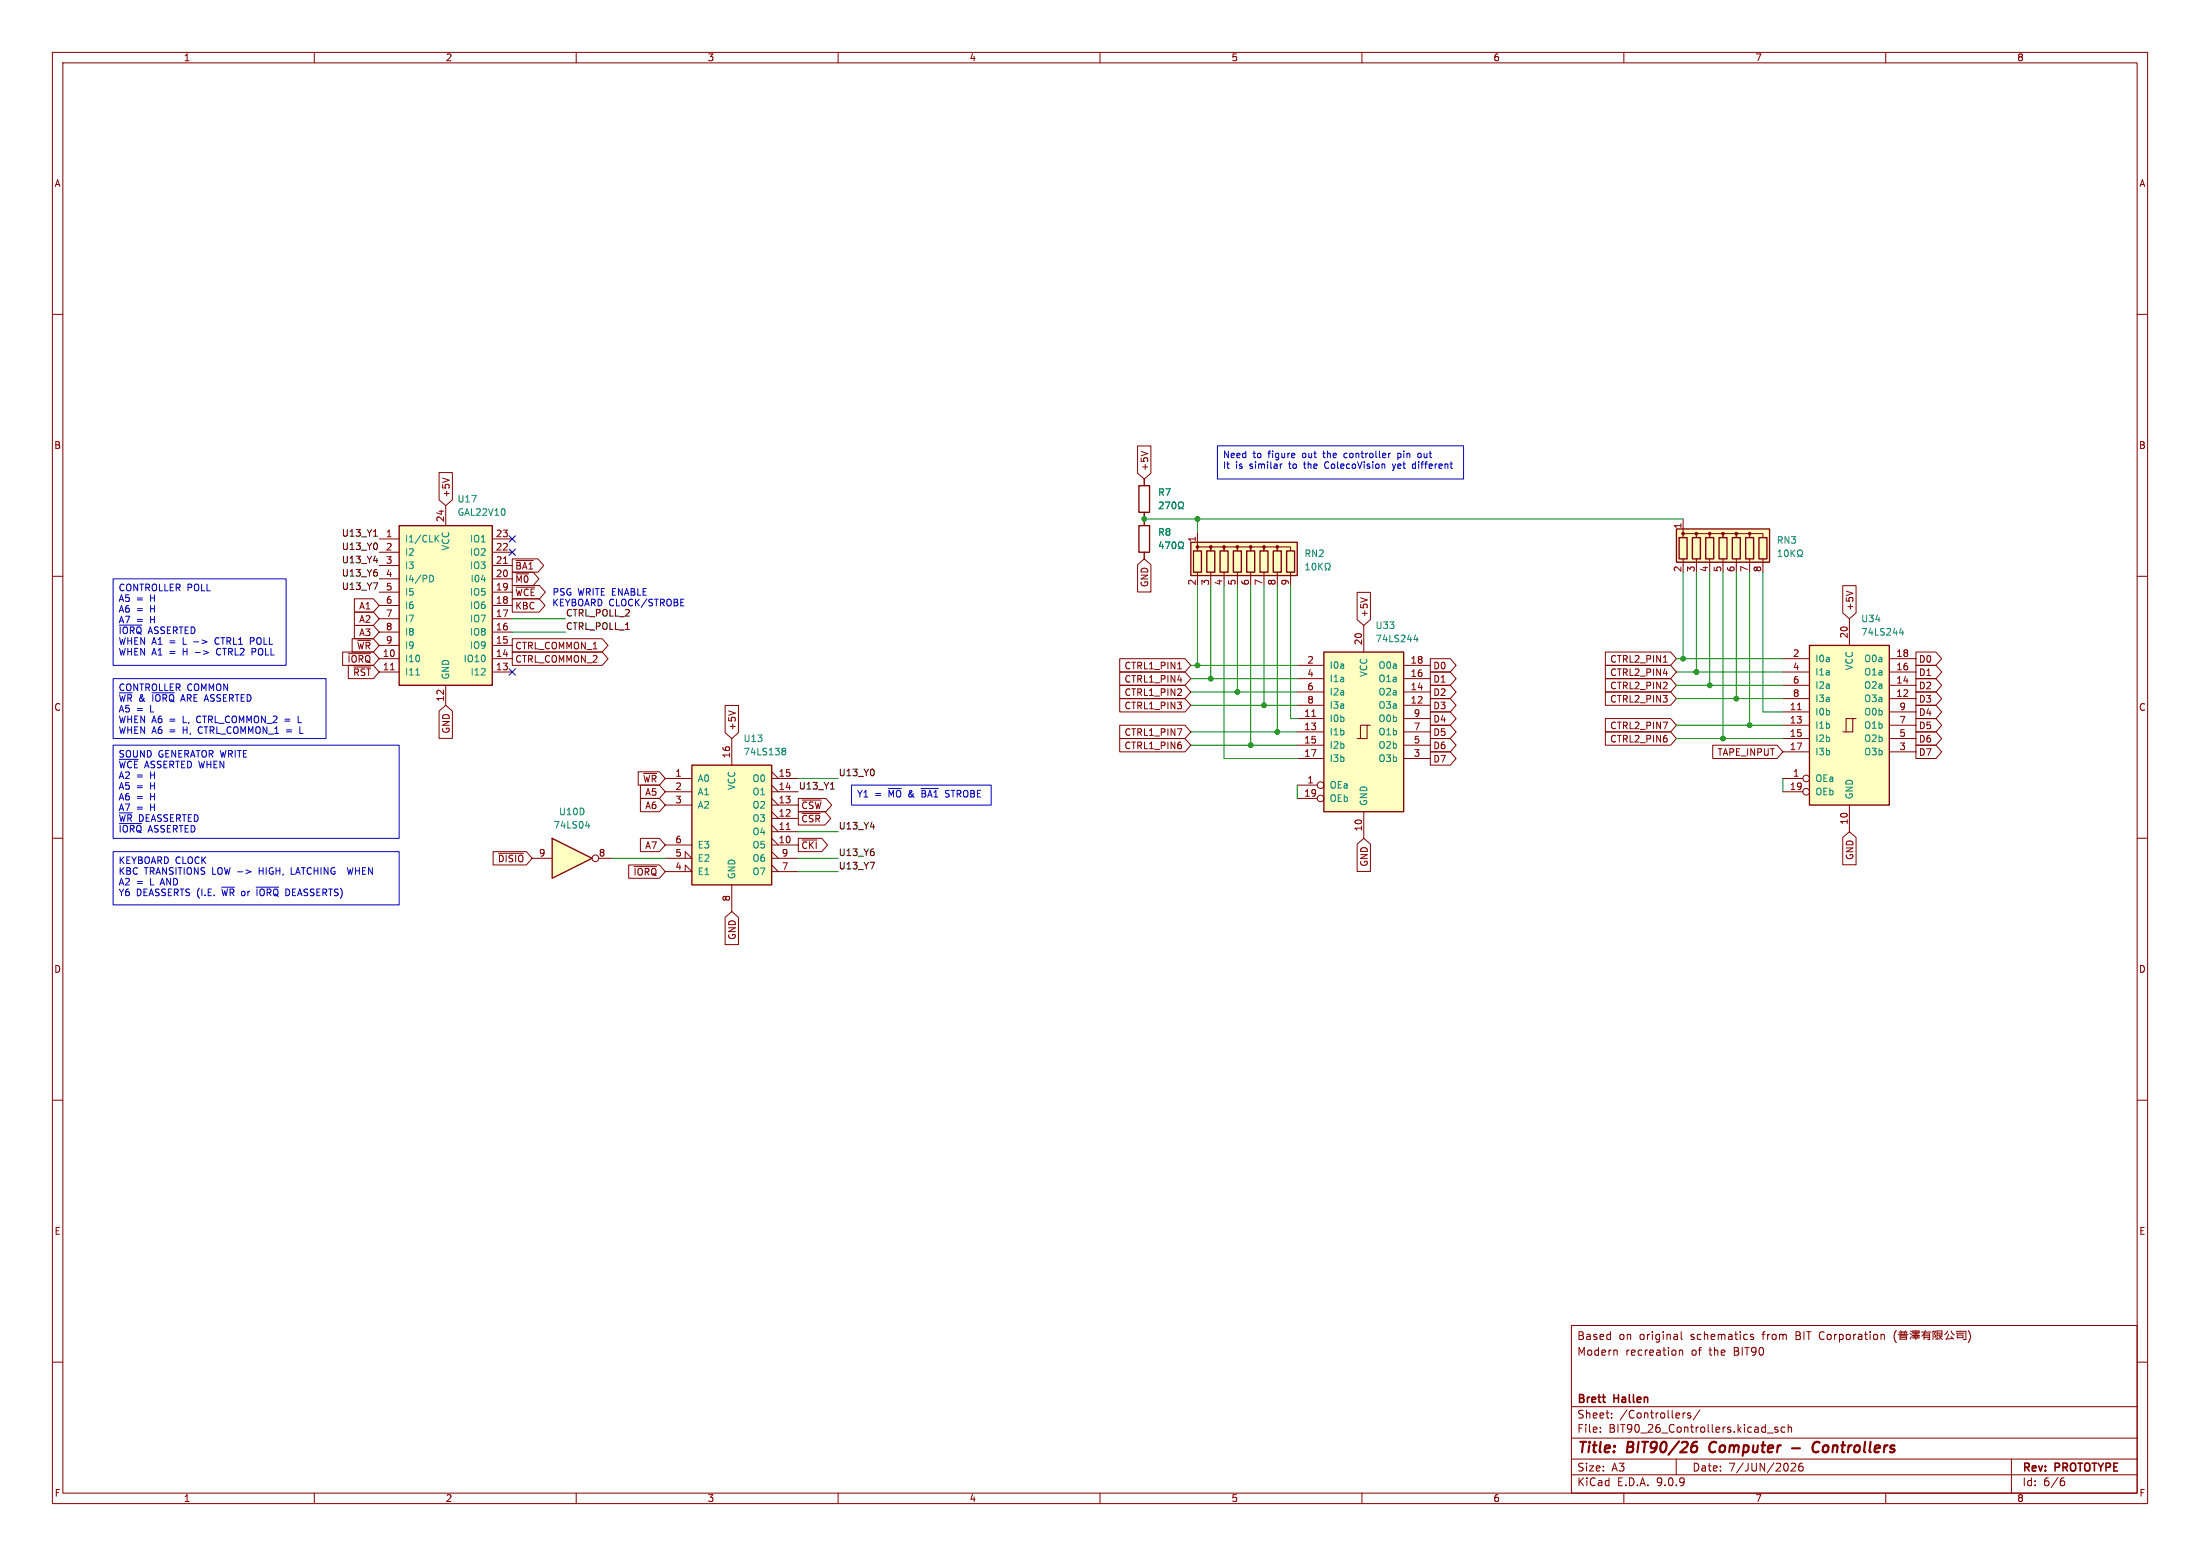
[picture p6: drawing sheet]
<svg xmlns="http://www.w3.org/2000/svg" width="420mm" height="297mm" viewBox="0 0 420 297" stroke-linecap="round" stroke-linejoin="round" font-family="sans-serif">
<g fill="none" stroke="#840000" stroke-width=".19">
<path d="M10 10h400v277h-400zM12 12h396v273h-396zM60 10v2M110 10v2M160 10v2M210 10v2M260 10v2M310 10v2M360 10v2M10 60h2M408 60h2M10 110h2"/>
<path d="M408 110h2M10 160h2M408 160h2M10 210h2M408 210h2M300 253h108v32h-108zM308.7 257.8v.9M320.6 257.7v1M320.6 257.8l.2-.1 .4 .1v.9M320.9 254.2v1.3l.3 .2M334.7 254.8l-.3-.1-.2 .2v.2l.5 .2v.3h-.5M359.3 254.7h.2l.2 .2v.8"/>
<path d="M362 254a1.72 1.72 0 0 0 0 2.3M362.4 254.8h1.8M362.5 254.3h1.6M362.7 254.4l.1 .2M362.7 255.6h1.2M362.7 255.3h1.2M362.7 255.7v-.7h1.2v.7M362.9 254v.3M363.1 254.3v.5M363.5 254.3v.5M363.8 254l-.1 .2M363.9 254.3v.3"/>
<path d="M364.6 254.5l.3 .2M364.7 254l.3 .2M364.9 255.1l-.2 .5M365 254.9h1.4M365.1 255.2h1.3M365.2 255.4h1.2M365.2 254h1.2v.4h-1.2zM365.2 254.6h1.1M365.4 255v.2M365.6 254v.4M365.7 254.5v.3M365.7 255.2v.5"/>
<path d="M365.9 254v.4M366.1 254.9l-.1 .2M366.8 254.3h1.9M367.3 254.6h1.1v1.1h-.4M367.3 255h1.1M367.3 255.3h1.1M367.3 254.6v1.1M367.3 254.6l-.4 .4M367.6 254l-.3 .6M369 254v1.7M369 254.1h.6l-.3 .4M369.3 254.6l.2 .6h-.3"/>
<path d="M369.8 254.8h.9v-.8h-.9v1.6M369.8 254.5h.9M370.2 254.9l.6 .8M370.4 255.5l-.9 .1M370.7 255l-.3 .2M371.8 254l-.6 .8M372 254.7l-.4 .9M372.4 255.1l.5 .5M372.5 254l.1 .3 .5 .5M372.8 255.5l-1.4 .1M373.4 254.1h1.9v1.6h-.5M373.4 254.5h1.5"/>
<path d="M373.7 255.3h1M373.7 255.4v-.6h1v.6M375.7 254a1.72 1.72 0 0 1 0 2.3M10 260h2M300 278.5h108M300 274.5h108M300 268.5h108M305.5 273.2v.2M305.5 272.5v.1M307.7 270.5v.2M307.7 269.8v.1M320 278.5v3"/>
<path d="M321.3 269.7v1M321.7 269.7l-.3 .1-.1 .2M322.7 269.8l-.3-.1-.2 .2v.2l.5 .2v.3h-.5M324.5 269.1l-1.3 1.9M337.4 273.5h1.1M339.4 272.5l-.4-.1-.2 .2 .1 .2 .5 .2v.3h-.6M340.7 272.5l-.4-.1-.3 .3 .2 .6h.5M341.4 272.5l.2-.1 .3 .1 .1 .9M341.4 271.9v1.5M341.9 279.4l.6-.1 .2 .1 .1 .3-.9 1.1h.9M344.1 279.3a.59 .59 0 0 0-.7 .6v.6l.1 .2 .4 .1 .3-.2v-.5l-.1-.2h-.4l-.3 .2M384 278.5v6.5"/>
<path d="M408 260h2M60 285v2M110 285v2M160 285v2M210 285v2M260 285v2M300 281.5h108M310 285v2M360 285v2M393.6 282.7h.4l.2 .2-.1 .5-.5 .2M394 282.1l-.4 .1"/>
</g>
<path d="M323.1 276.1h.8l.1 .2v.5a.66 .66 0 0 1-.9 .4M324 275.2a.81 .81 0 0 0-1 .5M326.6 275.5a1.27 1.27 0 0 0 0 1.6M342.1 276.4h1.5M347.4 275.4a.88 .88 0 0 0-1 0 .88 .88 0 0 0-.4 .9 .69 .69 0 0 0 .3 .8 .69 .69 0 0 0 .9-.1" fill="none" stroke="#840000" stroke-width=".4"/>
<path d="M76.2 100.3h17.8v30.5h-17.8z" fill="#ffffc2"/>
<path d="M76.2 100.3h17.8v30.5h-17.8z" fill="none" stroke="#840000" stroke-width=".25"/>
<g fill="none" stroke="#840000" stroke-width=".19">
<path d="M85.1 96.5v3.8M72.4 102.9h3.8M72.4 105.4h3.8M72.4 108h3.8M72.4 110.5h3.8M72.4 113h3.8M72.4 115.6h3.8M72.4 118.1h3.8M94 102.9h3.8M94 105.4h3.8M94 108h3.8M94 110.5h3.8"/>
<path d="M94 113h3.8M94 115.6h3.8M94 118.1h3.8M96.1 107.5h.8M72.4 120.7h3.8M72.4 123.2h3.8M72.4 125.7h3.8M72.4 128.3h3.8M74.5 127.9h.8M85.1 130.8v3.8M94 120.7h3.8M94 123.2h3.8"/>
<path d="M94 125.7h3.8M94 128.3h3.8"/>
</g>
<path d="M82 109.8a.64 .64 0 0 1 .8 .6 .64 .64 0 0 1-.8 .7M83.2 102.7l.6 .7M83.8 102.2l-.7 .7M79.4 128.8h.7" fill="none" stroke="#008484" stroke-width=".19"/>
<path d="M132.1 146.1h15.2v22.8h-15.2z" fill="#ffffc2"/>
<path d="M132.1 146.1h15.2v22.8h-15.2z" fill="none" stroke="#840000" stroke-width=".25"/>
<g fill="none" stroke="#840000" stroke-width=".19">
<path d="M127 148.6h5.1M127 151.1h5.1M127 153.7h5.1M139.7 141v5.1M147.3 148.6h5.1M147.3 151.1h5.1M147.3 153.7h5.1M147.3 147.3l1.3 1.3M147.3 149.9l1.3 1.2M147.3 152.4l1.3 1.3M147.3 156.2h5.1M147.3 154.9l1.3 1.3"/>
<path d="M147.3 158.8h5.1M147.3 157.5l1.3 1.3M150.1 158.3h.7M127 163.8h5.1l-1.3-1.2v1.2M127 166.4h5.1l-1.3-1.3v1.3M127 161.3h5.1M139.7 168.9v5.1M147.3 161.3h5.1M147.3 163.8h5.1M147.3 166.4h5.1M147.3 160l1.3 1.3M147.3 162.6l1.3 1.2"/>
<path d="M147.3 165.1l1.3 1.3"/>
</g>
<path d="M149.4 143.3l.1 .1M149.4 142.9l.4-.1 .1 .1 .1 .2-.2 .3M149.5 143.4h.3M149.5 143.4h-.1M149.8 143.4l.2 .2-.1 .4-.1 .1-.4-.1" fill="none" stroke="#008484" stroke-width=".19"/>
<path d="M345.4 123.2h15.3v30.5h-15.3z" fill="#ffffc2"/>
<g fill="none" stroke="#840000" stroke-width=".19">
<path d="M353.1 118.1v5.1M340.4 125.7h5M340.4 128.3h5M340.4 130.8h5M340.4 133.4h5M340.4 135.9h5M340.4 138.4h5M343.1 135.5h.8M353.7 137.2h-1.3v2.5M354.3 137.2h-.6v2.5h-1.9M360.7 125.7h5.1M360.7 128.3h5.1"/>
<path d="M360.7 130.8h5.1M360.7 133.4h5.1M360.7 135.9h5.1M360.7 138.4h5.1M340.4 141h5M340.4 143.5h5M340.4 148.6h3.8M340.4 151.1h3.8M353.1 153.7v5.1M360.7 141h5.1M360.7 143.5h5.1"/>
<circle cx="344.8" cy="148.6" r=".63"/>
<circle cx="344.8" cy="151.1" r=".63"/>
</g>
<path d="M345.4 123.2h15.3v30.5h-15.3z" fill="none" stroke="#840000" stroke-width=".25"/>
<path d="M362.9 119.9l-.3 .9h.8M363.2 120.4v.8" fill="none" stroke="#008484" stroke-width=".19"/>
<path d="M227.3 103.5h20.3v6.4h-20.3z" fill="#ffffc2"/>
<path d="M217.4 92.7h2.1v5.1h-2.1zM217.4 100.3h2.1v5.1h-2.1zM227.3 103.5h20.3v6.4h-20.3zM227.8 105.2h1.6v4h-1.6zM230.4 105.2h1.5v4h-1.5zM232.9 105.2h1.5v4h-1.5zM235.5 105.2h1.5v4h-1.5zM238 105.2h1.5v4h-1.5zM240.5 105.2h1.6v4h-1.6zM243.1 105.2h1.5v4h-1.5zM245.6 105.2h1.5v4h-1.5z" fill="none" stroke="#840000" stroke-width=".25"/>
<g fill="#840000" stroke="#840000" stroke-width=".19">
<circle cx="228.6" cy="104.4" r=".25"/>
<circle cx="231.1" cy="104.4" r=".25"/>
<circle cx="233.7" cy="104.4" r=".25"/>
<circle cx="236.2" cy="104.4" r=".25"/>
<circle cx="238.8" cy="104.4" r=".25"/>
<circle cx="241.3" cy="104.4" r=".25"/>
<circle cx="243.8" cy="104.4" r=".25"/>
</g>
<g fill="none" stroke="#840000" stroke-width=".19">
<path d="M218.4 91.4v1.3M218.4 97.8v2.5M218.4 105.4v1.3M228.6 105.2v-.8h2.5v.8v-.8h2.6v.8v-.8h2.5v.8v-.8h2.6v.8v-.8h2.5v.8v-.8h2.5v.8v-.8h2.6v.8M228.6 101.6v2.5M228.6 109.2v1.3M231.1 109.2v1.3M233.7 109.2v1.3M236.2 109.2v1.3M238.8 109.2v1.3M241.3 109.2v1.3M243.8 109.2v1.3"/>
<path d="M246.4 109.2v1.3"/>
</g>
<g fill="none" stroke="#008484" stroke-width=".19">
<path d="M221.3 96l.5-.2 .3 .4-.8 .9h.8M222.5 95.8h.8l-.5 1.3M223.9 96l.2-.2a.68 .68 0 0 1 .4 .7 .68 .68 0 0 1-.4 .6l-.3-.5zM225 97.1h.3v-.2a.54 .54 0 0 1-.3-.8 .54 .54 0 0 1 .7-.2l.2 .6-.3 .4v.2h.3M221.6 103.4l-.3 .9h.8M221.9 103.9v.8M222.5 103.4h.8l-.5 1.3M223.9 103.6l.2-.2a.68 .68 0 0 1 .4 .7 .68 .68 0 0 1-.4 .6l-.3-.5zM225 104.7h.3v-.2a.54 .54 0 0 1-.3-.8 .54 .54 0 0 1 .7-.2l.2 .6-.3 .4v.2h.3M249.3 108.8h.7M249.3 107.9l.3-.4v1.3M250.6 107.6l.2-.1a.68 .68 0 0 1 .4 .6 .68 .68 0 0 1-.4 .7l-.3-.5z"/>
<path d="M251.8 107.5v1.3M251.9 108.1l.6 .7M252.5 107.5l-.7 .7M253 108.8h.3v-.3a.54 .54 0 0 1-.3-.7 .54 .54 0 0 1 .7-.2l.2 .6-.3 .3v.3h.3"/>
</g>
<path d="M252.7 124.5h15.3v30.4h-15.3z" fill="#ffffc2"/>
<g fill="none" stroke="#840000" stroke-width=".19">
<path d="M260.3 119.4v5.1M247.6 127h5.1M247.6 129.5h5.1M247.6 132.1h5.1M247.6 134.6h5.1M247.6 137.2h5.1M247.6 139.7h5.1M250.4 136.7h.8M261 138.4h-1.3v2.6M261.6 138.4h-.6v2.6h-1.9M268 127h5M268 129.5h5"/>
<path d="M268 132.1h5M268 134.6h5M268 137.2h5M268 139.7h5M247.6 142.2h5.1M247.6 144.8h5.1M247.6 149.9h3.9M247.6 152.4h3.9M260.3 154.9v5.1M268 142.2h5M268 144.8h5"/>
<circle cx="252.1" cy="149.9" r=".63"/>
<circle cx="252.1" cy="152.4" r=".63"/>
</g>
<path d="M252.7 124.5h15.3v30.4h-15.3z" fill="none" stroke="#840000" stroke-width=".25"/>
<path d="M270.2 121.2l-.3 .9h.8M270.5 121.7v.8" fill="none" stroke="#008484" stroke-width=".19"/>
<path d="M320 101h17.8v6.3h-17.8z" fill="#ffffc2"/>
<path d="M320 101h17.8v6.3h-17.8zM320.5 102.6h1.6v4.1h-1.6zM323.1 102.6h1.5v4.1h-1.5zM325.6 102.6h1.6v4.1h-1.6zM328.2 102.6h1.5v4.1h-1.5zM330.7 102.6h1.5v4.1h-1.5zM333.2 102.6h1.6v4.1h-1.6zM335.8 102.6h1.5v4.1h-1.5z" fill="none" stroke="#840000" stroke-width=".25"/>
<g fill="#840000" stroke="#840000" stroke-width=".19">
<circle cx="321.3" cy="101.9" r=".25"/>
<circle cx="323.8" cy="101.9" r=".25"/>
<circle cx="326.4" cy="101.9" r=".25"/>
<circle cx="328.9" cy="101.9" r=".25"/>
<circle cx="331.5" cy="101.9" r=".25"/>
<circle cx="334" cy="101.9" r=".25"/>
</g>
<path d="M321.3 99.1v2.5M321.3 102.6v-.7h2.5v.7v-.7h2.6v.7v-.7h2.5v.7v-.7h2.6v.7v-.7h2.5v.7v-.7h2.5v.7M321.3 106.7v1.3M323.8 106.7v1.3M326.4 106.7v1.3M328.9 106.7v1.3M331.5 106.7v1.3M334 106.7v1.3M336.5 106.7v1.3" fill="none" stroke="#840000" stroke-width=".19"/>
<path d="M339.4 106.2h.8M339.4 105.3l.4-.3v1.2M340.8 105h.2a.68 .68 0 0 1 .4 .6 .68 .68 0 0 1-.4 .6 .84 .84 0 0 1-.2-1.2zM341.9 105v1.2M342.1 105.5l.5 .7M342.6 105l-.7 .7M343.1 106.2h.3v-.2a.54 .54 0 0 1-.2-.7 .54 .54 0 0 1 .7-.3l.2 .6-.3 .4v.2h.3" fill="none" stroke="#008484" stroke-width=".19"/>
<path d="M105.4 160l7.6 3.8-7.6 3.8z" fill="#ffffc2"/>
<path d="M105.4 160l7.6 3.8-7.6 3.8z" fill="none" stroke="#840000" stroke-width=".25"/>
<g fill="none" stroke="#840000" stroke-width=".19">
<path d="M83.8 90.2h2.6v5.2l-1.3 1.1-1.3-1.1zM84.5 91.2l1.3 .5M217.2 85.1h2.5v5.2l-1.3 1.1-1.2-1.1zM217.8 86.2l1.3 .4M218.4 91.4v1.3M218.4 97.8v2.5M67.6 119.4h3.7l1.1 1.3-1.1 1.2h-3.7zM67.6 116.8h3.7l1.1 1.3-1.1 1.3h-3.7zM67.6 114.3h3.7l1.1 1.3-1.1 1.2h-3.7zM97.8 106.7h4.9l1.1 1.3-1.1 1.2h-4.9zM97.8 114.3h5.1l1.1 1.3-1.1 1.2h-5.1zM97.8 109.2h4l1.1 1.3-1.1 1.3h-4z"/>
<path d="M97.8 111.8h5.2l1.1 1.2-1.1 1.3h-5.2zM98.5 107h3.3M98.5 112.1h3.6M217.2 107.8l1.2-1.1 1.3 1.1v5.2h-2.5zM218.4 105.4v1.3M259.1 113.1h2.5v5.2l-1.3 1.1-1.2-1.1zM259.8 114.1l1.2 .4M351.8 111.8h2.5v5.2l-1.2 1.1-1.3-1.1zM352.5 112.8l1.2 .5M65.4 124.5h5.9l1.1 1.2-1.1 1.3h-5.9zM66.5 124.8h4.2M66.5 127h4.8l1.1 1.3-1.1 1.2h-4.8z"/>
<path d="M67.2 121.9h4.1l1.1 1.3-1.1 1.3h-4.1zM67.5 127.3h3.2M83.8 135.7l1.3-1.1 1.3 1.1v5.2h-2.6zM97.8 121.9h17.2l1.1 1.3-1.1 1.3h-17.2zM97.8 124.5h17.2l1.1 1.2-1.1 1.3h-17.2zM138.4 134.7h2.6v5.2l-1.3 1.1-1.3-1.1zM139.1 135.7l1.3 .4M213.8 128.3h12.4l1.1 1.2-1.1 1.3h-12.4zM213.8 133.3h12.4l1.1 1.3-1.1 1.3h-12.4zM213.8 138.4h12.4l1.1 1.3-1.1 1.3h-12.4zM213.8 130.8h12.4l1.1 1.3-1.1 1.3h-12.4zM213.8 125.7h12.4l1.1 1.3-1.1 1.3h-12.4z"/>
<path d="M224.8 127.7h.8M273 138.4h3.9l1.1 1.3-1.1 1.3h-3.9zM273 125.7h3.9l1.1 1.3-1.1 1.3h-3.9zM273 130.8h3.9l1.1 1.3-1.1 1.3h-3.9zM273 133.3h3.9l1.1 1.3-1.1 1.3h-3.9zM273 135.9h3.9l1.1 1.3-1.1 1.2h-3.9zM273 128.3h3.9l1.1 1.2-1.1 1.3h-3.9zM306.5 137.2h12.4l1.1 1.2-1.1 1.3h-12.4zM306.5 124.5h12.4l1.1 1.2-1.1 1.3h-12.4zM306.5 129.5h12.4l1.1 1.3-1.1 1.3h-12.4zM306.5 127h12.4l1.1 1.3-1.1 1.2h-12.4zM306.5 139.7h12.4l1.1 1.3-1.1 1.2h-12.4z"/>
<path d="M306.5 132.1h12.4l1.1 1.3-1.1 1.2h-12.4zM317.5 126.4h.8M365.8 124.5h3.8l1.1 1.2-1.1 1.3h-3.8zM365.8 129.5h3.8l1.1 1.3-1.1 1.3h-3.8zM365.8 127h3.8l1.1 1.3-1.1 1.2h-3.8zM365.8 132.1h3.8l1.1 1.3-1.1 1.2h-3.8zM365.8 139.7h3.8l1.1 1.3-1.1 1.2h-3.8zM365.8 134.6h3.8l1.1 1.3-1.1 1.3h-3.8zM365.8 137.2h3.8l1.1 1.2-1.1 1.3h-3.8zM121.8 147.3h4.1l1.1 1.3-1.1 1.3h-4.1zM122.3 149.9h3.6l1.1 1.2-1.1 1.3h-3.6zM122.3 152.4h3.6l1.1 1.3-1.1 1.2h-3.6z"/>
<path d="M122.9 147.6h2.4M152.4 152.4h5.3l1.1 1.3-1.1 1.2h-5.3zM152.4 154.9h5.1l1.1 1.3-1.1 1.3h-5.1zM153.1 152.7h3.7M153.1 155.3h3.5M213.8 141h12.4l1.1 1.2-1.1 1.3h-12.4zM273 143.5h3.9l1.1 1.3-1.1 1.3h-3.9zM273 141h3.9l1.1 1.2-1.1 1.3h-3.9zM327 142.2h12.2l1.2 1.3-1.2 1.3h-12.2zM351.8 159.9l1.3-1.1 1.2 1.1v5.2h-2.5zM365.8 142.2h3.8l1.1 1.3-1.1 1.3h-3.8zM94.1 162.6h6.4l1.1 1.2-1.1 1.3h-6.4z"/>
<path d="M95.2 162.9h4.7M101.6 163.8h3.8M114.3 163.8h2.5M120 165.1h5.9l1.1 1.3-1.1 1.2h-5.9zM121.1 165.4h4.2M122.3 160h3.6l1.1 1.3-1.1 1.3h-3.6zM138.4 175.1l1.3-1.1 1.3 1.1v5.2h-2.6zM152.4 160h4.5l1.1 1.3-1.1 1.3h-4.5zM153.1 160.3h2.9M259.1 161.1l1.2-1.1 1.3 1.1v5.2h-2.5z"/>
<circle cx="113.7" cy="163.8" r=".63"/>
</g>
<path d="M221.3 96l.5-.2 .3 .4-.8 .9h.8M222.5 95.8h.8l-.5 1.3M223.9 96l.2-.2a.68 .68 0 0 1 .4 .7 .68 .68 0 0 1-.4 .6l-.3-.5zM225 97.1h.3v-.2a.54 .54 0 0 1-.3-.8 .54 .54 0 0 1 .7-.2l.2 .6-.3 .4v.2h.3M221.6 103.4l-.3 .9h.8M221.9 103.9v.8M222.5 103.4h.8l-.5 1.3M223.9 103.6l.2-.2a.68 .68 0 0 1 .4 .7 .68 .68 0 0 1-.4 .6l-.3-.5zM225 104.7h.3v-.2a.54 .54 0 0 1-.3-.8 .54 .54 0 0 1 .7-.2l.2 .6-.3 .4v.2h.3M111.8 157.6h.8M112.4 157.2v.9" fill="none" stroke="#008484" stroke-width=".19"/>
<path d="M71.3 102.4h.7M158.5 150.6h.8" fill="none" stroke="#000" stroke-width=".19"/>
<g fill="none" stroke="#008400" stroke-width=".19">
<path d="M218.4 99.1h102.9M228.6 99.1v2.5M97.8 118.1h10.1M228.6 111.8v15.2M231.1 111.8v17.7M233.7 111.8v33h13.9M236.2 111.8v20.3M238.8 111.8v30.4M241.3 111.8v22.8M243.8 111.8v27.9M246.4 111.8v25.4h1.2M321.3 109.2v16.5"/>
<path d="M323.8 109.2v19.1M326.4 109.2v21.6M328.9 109.2v31.8M331.5 109.2v24.2M334 109.2v29.2M336.5 109.2v26.7h3.9M97.8 120.7h10.1M227.3 134.6h20.3M227.3 139.7h20.3M227.3 129.5h20.3M227.3 127h20.3M227.3 132.1h20.3"/>
<path d="M320 128.3h20.4M320 125.7h20.4M320 133.4h20.4M320 130.8h20.4M320 138.4h20.4M152.4 158.8h7.6M152.4 148.6h7.6M227.3 142.2h20.3M247.6 149.9v2.5M320 141h20.4M340.4 148.6v2.5M116.8 163.8h10.2"/>
<path d="M152.4 163.8h7.6M152.4 166.4h7.6"/>
</g>
<path d="M97.2 102.3l1.2 1.2M97.2 104.8l1.2 1.2M98.4 102.3l-1.2 1.2M98.4 104.8l-1.2 1.2M97.2 127.7l1.2 1.2M98.4 127.7l-1.2 1.2" fill="none" stroke="#000084" stroke-width=".19"/>
<g fill="none" stroke="#0000c2" stroke-width=".19">
<path d="M232.4 85.1h47v6.3h-47zM244.4 88.6v.8M244.5 88.7l-.1 .1M253 88.3l-.1 .6 .2 .4M256.8 86.5l-.2 .3v.3l.2 .3M265.5 86.5l-.4 .3M265.8 88.6l.3 .8M266.1 89.4l-.3 .4M266.4 88.6l-.3 .8M266.8 86.5v1.3M266.8 87.3l.4 .1M267.2 86.5l-.4 .1"/>
<path d="M269.7 89.3l.2 .1 .3-.1M271.2 86.6l-.3-.1-.2 .3v.4l.2 .2 .3-.1M21.6 110.5h33v16.5h-33zM22.8 119.3h4.3M130 115.6h.6M130 114.4h.6M21.6 129.5h40.6v11.5h-40.6zM29 132.2h4.3M41.3 121.8l-.3 .5 .3 .6M41.5 123.9l-.2 .6 .3 .5M47.8 122.4h.5M48.1 123.8h.5"/>
<path d="M48.1 124.4h.5M48.3 121.7h-.5v1.3M56.9 136.7v1.2h.6M57.2 138.7v1.3h.6M21.6 142.2h54.6v17.8h-54.6zM22.8 144.9h3.6M22.8 157.2h4.3M162.6 149.9h26.6v3.8h-26.6zM169.5 150.5h2.6M175.8 150.5h3.3M21.6 162.6h54.6v10.1h-54.6zM42.3 169.3h2.5"/>
<path d="M47 166l.9 .4-.9 .4M48.9 169.3h4.3M49.1 169.7v1.3M55.6 165.6v1.3h.6M66.3 165.6l.3 1.3 .3-.9 .2 .9"/>
</g>
<g fill="#008400" stroke="#008400" stroke-width=".19">
<circle cx="228.6" cy="99.1" r=".46"/>
<circle cx="218.4" cy="99.1" r=".46"/>
<circle cx="238.8" cy="142.2" r=".46"/>
<circle cx="236.2" cy="132.1" r=".46"/>
<circle cx="231.1" cy="129.5" r=".46"/>
<circle cx="243.8" cy="139.7" r=".46"/>
<circle cx="241.3" cy="134.6" r=".46"/>
<circle cx="228.6" cy="127" r=".46"/>
<circle cx="326.4" cy="130.8" r=".46"/>
<circle cx="323.8" cy="128.3" r=".46"/>
<circle cx="331.5" cy="133.4" r=".46"/>
<circle cx="328.9" cy="141" r=".46"/>
<circle cx="334" cy="138.4" r=".46"/>
<circle cx="321.3" cy="125.7" r=".46"/>
</g>
<g font-size="2.8" fill="#840000">
<text x="301" y="277.9">Title:</text>
<text x="310.6" y="277.9">BIT90/26</text>
<text x="327.2" y="277.9">Computer</text>
<text x="348.5" y="277.9">Controllers</text>
</g>
<g font-size="2.1" fill="#840000">
<text x="301" y="256">Based</text>
<text x="309" y="256">on</text>
<text x="313" y="256">original</text>
<text x="322.9" y="256">schematics</text>
<text x="336.8" y="256">from</text>
<text x="343.2" y="256">BIT Corporation</text>
<text x="301" y="259">Modern</text>
<text x="310.3" y="259">recreation</text>
<text x="322.9" y="259">of</text>
<text x="326.5" y="259">the</text>
<text x="331.3" y="259">BIT90</text>
<text x="301" y="268.2">Brett</text>
<text x="308.2" y="268.2">Hallen</text>
<text x="301" y="273.7">File:</text>
<text x="301" y="271">Sheet:</text>
<text x="307.1" y="273.7">BIT90_26_Controllers.kicad_sch</text>
<text x="309.2" y="271">/Controllers/</text>
<text x="301" y="281.1">Size:</text>
<text x="307.6" y="281.1">A3</text>
<text x="323" y="281.1">Date:</text>
<text x="330" y="281.1">7/JUN/2026</text>
<text x="386" y="281.3">Rev:</text>
<text x="392.4" y="281.3">PROTOTYPE</text>
<text x="301" y="283.9">KiCad</text>
<text x="308.7" y="283.9">E.D.A.</text>
<text x="316.3" y="283.9">9.0.9</text>
<text x="386" y="283.9">Id:</text>
<text x="390.1" y="283.9">6/6</text>
</g>
<g font-size="1.8" fill="#840000">
<text x="35" y="11.9">1</text>
<text x="85" y="11.9">2</text>
<text x="135" y="11.9">3</text>
<text x="185" y="11.9">4</text>
<text x="235" y="11.9">5</text>
<text x="285" y="11.9">6</text>
<text x="335" y="11.9">7</text>
<text x="385" y="11.9">8</text>
<text x="10.3" y="35.9">A</text>
<text x="408.3" y="35.9">A</text>
<text x="10.3" y="85.9">B</text>
<text x="408.2" y="85.9">B</text>
<text x="86" y="95.1" transform="rotate(-90 86 95.1)">+5V</text>
<text x="219.4" y="90" transform="rotate(-90 219.4 90)">+5V</text>
<text x="84.8" y="99.7" transform="rotate(-90 84.8 99.7)">24</text>
<text x="321.1" y="101" transform="rotate(-90 321.1 101)">1</text>
<text x="73.6" y="102.6">1</text>
<text x="73.6" y="105.2">2</text>
<text x="73.6" y="107.7">3</text>
<text x="94.6" y="102.6">23</text>
<text x="94.6" y="105.2">22</text>
<text x="94.6" y="107.7">21</text>
<text x="228.3" y="103.6" transform="rotate(-90 228.3 103.6)">1</text>
<text x="73.6" y="110.2">4</text>
<text x="73.6" y="112.8">5</text>
<text x="94.6" y="110.2">20</text>
<text x="94.6" y="112.8">19</text>
<text x="98.3" y="108.9">~{BA1}</text>
<text x="98.3" y="111.4">~{M0}</text>
<text x="219.4" y="112.2" transform="rotate(-90 219.4 112.2)">GND</text>
<text x="228.3" y="111.8" transform="rotate(-90 228.3 111.8)">2</text>
<text x="230.9" y="111.8" transform="rotate(-90 230.9 111.8)">3</text>
<text x="233.4" y="111.8" transform="rotate(-90 233.4 111.8)">4</text>
<text x="236" y="111.8" transform="rotate(-90 236 111.8)">5</text>
<text x="238.5" y="111.8" transform="rotate(-90 238.5 111.8)">6</text>
<text x="241" y="111.8" transform="rotate(-90 241 111.8)">7</text>
<text x="243.6" y="111.8" transform="rotate(-90 243.6 111.8)">8</text>
<text x="246.1" y="111.8" transform="rotate(-90 246.1 111.8)">9</text>
<text x="321.1" y="109.3" transform="rotate(-90 321.1 109.3)">2</text>
<text x="323.6" y="109.3" transform="rotate(-90 323.6 109.3)">3</text>
<text x="326.1" y="109.3" transform="rotate(-90 326.1 109.3)">4</text>
<text x="328.7" y="109.3" transform="rotate(-90 328.7 109.3)">5</text>
<text x="331.2" y="109.3" transform="rotate(-90 331.2 109.3)">6</text>
<text x="333.8" y="109.3" transform="rotate(-90 333.8 109.3)">7</text>
<text x="336.3" y="109.3" transform="rotate(-90 336.3 109.3)">8</text>
<text x="68.5" y="119.1">A2</text>
<text x="68.5" y="116.5">A1</text>
<text x="73.6" y="115.3">6</text>
<text x="73.6" y="117.9">7</text>
<text x="94.6" y="115.3">18</text>
<text x="94.6" y="117.9">17</text>
<text x="98.3" y="116.5">KBC</text>
<text x="261.3" y="118" transform="rotate(-90 261.3 118)">+5V</text>
<text x="354" y="116.7" transform="rotate(-90 354 116.7)">+5V</text>
<text x="68" y="124.1">~{WR}</text>
<text x="68.5" y="121.6">A3</text>
<text x="73" y="125.5">10</text>
<text x="73.6" y="120.4">8</text>
<text x="73.6" y="122.9">9</text>
<text x="94.6" y="120.4">16</text>
<text x="94.6" y="122.9">15</text>
<text x="94.6" y="125.5">14</text>
<text x="98.3" y="124.1">CTRL_COMMON_1</text>
<text x="260.1" y="123.2" transform="rotate(-90 260.1 123.2)">20</text>
<text x="342.2" y="125.5">2</text>
<text x="352.8" y="122" transform="rotate(-90 352.8 122)">20</text>
<text x="361.9" y="125.5">18</text>
<text x="66.2" y="126.7">~{IORQ}</text>
<text x="67.3" y="129.2">~{RST}</text>
<text x="73" y="128">11</text>
<text x="94.6" y="128">13</text>
<text x="98.3" y="126.7">CTRL_COMMON_2</text>
<text x="214.6" y="130.5">CTRL1_PIN4</text>
<text x="214.6" y="128">CTRL1_PIN1</text>
<text x="249.5" y="126.7">2</text>
<text x="249.5" y="129.3">4</text>
<text x="249.5" y="131.8">6</text>
<text x="269.2" y="126.7">18</text>
<text x="269.2" y="129.3">16</text>
<text x="269.2" y="131.8">14</text>
<text x="273.5" y="128">D0</text>
<text x="273.5" y="130.5">D1</text>
<text x="307.3" y="126.7">CTRL2_PIN1</text>
<text x="307.3" y="131.8">CTRL2_PIN2</text>
<text x="307.3" y="129.2">CTRL2_PIN4</text>
<text x="342.2" y="128">4</text>
<text x="342.2" y="130.6">6</text>
<text x="361.9" y="128">16</text>
<text x="361.9" y="130.6">14</text>
<text x="366.2" y="126.7">D0</text>
<text x="366.2" y="131.8">D2</text>
<text x="366.2" y="129.2">D1</text>
<text x="10.3" y="135.9">C</text>
<text x="84.8" y="134" transform="rotate(-90 84.8 134)">12</text>
<text x="214.6" y="135.6">CTRL1_PIN3</text>
<text x="214.6" y="133">CTRL1_PIN2</text>
<text x="248.9" y="136.9">11</text>
<text x="249.5" y="134.4">8</text>
<text x="269.2" y="134.4">12</text>
<text x="269.8" y="136.9">9</text>
<text x="273.5" y="133">D2</text>
<text x="273.5" y="135.6">D3</text>
<text x="307.3" y="134.3">CTRL2_PIN3</text>
<text x="341.6" y="135.6">11</text>
<text x="342.2" y="133.1">8</text>
<text x="361.9" y="133.1">12</text>
<text x="362.5" y="135.6">9</text>
<text x="366.2" y="134.3">D3</text>
<text x="366.2" y="136.8">D4</text>
<text x="408.2" y="135.9">C</text>
<text x="86" y="140.1" transform="rotate(-90 86 140.1)">GND</text>
<text x="140.7" y="139.5" transform="rotate(-90 140.7 139.5)">+5V</text>
<text x="214.6" y="143.2">CTRL1_PIN6</text>
<text x="214.6" y="140.7">CTRL1_PIN7</text>
<text x="248.9" y="139.4">13</text>
<text x="248.9" y="142">15</text>
<text x="269.8" y="139.4">7</text>
<text x="269.8" y="142">5</text>
<text x="273.5" y="140.7">D5</text>
<text x="273.5" y="143.2">D6</text>
<text x="273.5" y="138.1">D4</text>
<text x="307.3" y="139.4">CTRL2_PIN7</text>
<text x="307.3" y="141.9">CTRL2_PIN6</text>
<text x="341.6" y="138.2">13</text>
<text x="341.6" y="140.7">15</text>
<text x="341.6" y="143.3">17</text>
<text x="362.5" y="138.2">7</text>
<text x="362.5" y="140.7">5</text>
<text x="362.5" y="143.3">3</text>
<text x="366.2" y="141.9">D6</text>
<text x="366.2" y="139.4">D5</text>
<text x="122.6" y="149.5">~{WR}</text>
<text x="128.8" y="148.3">1</text>
<text x="139.4" y="144.8" transform="rotate(-90 139.4 144.8)">16</text>
<text x="148.5" y="148.3">15</text>
<text x="248.9" y="144.5">17</text>
<text x="249.5" y="149.6">1</text>
<text x="269.8" y="144.5">3</text>
<text x="273.5" y="145.7">D7</text>
<text x="327.8" y="144.5">TAPE_INPUT</text>
<text x="342.2" y="148.3">1</text>
<text x="366.2" y="144.5">D7</text>
<text x="123.1" y="152.1">A5</text>
<text x="123.1" y="154.6">A6</text>
<text x="128.8" y="150.9">2</text>
<text x="128.8" y="153.4">3</text>
<text x="148.5" y="150.9">14</text>
<text x="148.5" y="153.4">13</text>
<text x="148.5" y="156">12</text>
<text x="152.9" y="154.6">~{CSW}</text>
<text x="248.9" y="152.1">19</text>
<text x="341.6" y="150.9">19</text>
<text x="128.8" y="161">6</text>
<text x="148.5" y="158.5">11</text>
<text x="148.5" y="161">10</text>
<text x="152.9" y="157.2">~{CSR}</text>
<text x="260.1" y="158.8" transform="rotate(-90 260.1 158.8)">10</text>
<text x="352.8" y="157.5" transform="rotate(-90 352.8 157.5)">10</text>
<text x="94.9" y="164.8">~{DISIO}</text>
<text x="102.8" y="163.6">9</text>
<text x="114.2" y="163.6">8</text>
<text x="120.8" y="167.3">~{IORQ}</text>
<text x="123.1" y="162.2">A7</text>
<text x="128.8" y="163.6">5</text>
<text x="128.8" y="166.1">4</text>
<text x="149.2" y="163.6">9</text>
<text x="149.2" y="166.1">7</text>
<text x="152.9" y="162.2">~{CKI}</text>
<text x="261.3" y="165.5" transform="rotate(-90 261.3 165.5)">GND</text>
<text x="354" y="164.3" transform="rotate(-90 354 164.3)">GND</text>
<text x="139.4" y="172.2" transform="rotate(-90 139.4 172.2)">8</text>
<text x="140.7" y="179.5" transform="rotate(-90 140.7 179.5)">GND</text>
<text x="10.3" y="185.9">D</text>
<text x="408.2" y="185.9">D</text>
<text x="10.3" y="235.9">E</text>
<text x="408.3" y="235.9">E</text>
<text x="10.3" y="285.9">F</text>
<text x="35" y="286.9">1</text>
<text x="85" y="286.9">2</text>
<text x="135" y="286.9">3</text>
<text x="185" y="286.9">4</text>
<text x="235" y="286.9">5</text>
<text x="285" y="286.9">6</text>
<text x="335" y="286.9">7</text>
<text x="385" y="286.9">8</text>
<text x="408.3" y="285.9">F</text>
</g>
<g font-size="1.8" fill="#0000c2">
<text x="233.4" y="87.8">Need</text>
<text x="233.4" y="89.8">It</text>
<text x="235.9" y="89.8">is</text>
<text x="238.7" y="89.8">similar</text>
<text x="239.2" y="87.8">to</text>
<text x="242.2" y="87.8">figure</text>
<text x="246.4" y="89.8">to</text>
<text x="248.9" y="87.8">out</text>
<text x="249.4" y="89.8">the</text>
<text x="253.1" y="87.8">the</text>
<text x="253.5" y="89.8">ColecoVision</text>
<text x="257.2" y="87.8">controller</text>
<text x="266.8" y="89.8">yet</text>
<text x="267.7" y="87.8">pin</text>
<text x="270.7" y="89.8">different</text>
<text x="271.7" y="87.8">out</text>
<text x="22.5" y="113.2">CONTROLLER POLL</text>
<text x="98.3" y="114">~{WCE} PSG WRITE ENABLE</text>
<text x="22.5" y="115.2">A5</text>
<text x="22.5" y="117.3">A6</text>
<text x="22.5" y="119.3">A7</text>
<text x="26" y="115.2">=</text>
<text x="26" y="117.3">=</text>
<text x="26" y="119.3">=</text>
<text x="28.8" y="115.2">H</text>
<text x="28.8" y="117.3">H</text>
<text x="28.8" y="119.3">H</text>
<text x="105.3" y="115.9">KEYBOARD CLOCK/STROBE</text>
<text x="22.5" y="121.3">~{IORQ}</text>
<text x="22.5" y="123.4">WHEN A1</text>
<text x="22.5" y="125.4">WHEN A1</text>
<text x="28.2" y="121.3">ASSERTED</text>
<text x="32.4" y="123.4">=</text>
<text x="32.4" y="125.4">=</text>
<text x="35.2" y="123.4">L -&gt;</text>
<text x="35.2" y="125.4">H -&gt;</text>
<text x="41.7" y="123.4">CTRL1</text>
<text x="42" y="125.4">CTRL2</text>
<text x="48.6" y="123.4">POLL</text>
<text x="48.9" y="125.4">POLL</text>
<text x="22.5" y="132.2">CONTROLLER COMMON</text>
<text x="22.5" y="134.3">~{WR}</text>
<text x="22.5" y="136.3">A5</text>
<text x="26" y="136.3">=</text>
<text x="26.4" y="134.3">&amp;</text>
<text x="28.8" y="136.3">L</text>
<text x="29.2" y="134.3">~{IORQ}</text>
<text x="34.9" y="134.3">ARE ASSERTED</text>
<text x="22.5" y="138.4">WHEN A6</text>
<text x="22.5" y="140.4">WHEN A6</text>
<text x="32.4" y="138.4">=</text>
<text x="32.4" y="140.4">=</text>
<text x="35.2" y="138.4">L,</text>
<text x="35.2" y="140.4">H,</text>
<text x="38" y="138.4">CTRL_COMMON_2 =</text>
<text x="38.3" y="140.4">CTRL_COMMON_1 =</text>
<text x="22.5" y="144.9">SOUND</text>
<text x="22.5" y="147">~{WCE}</text>
<text x="22.5" y="149">A2</text>
<text x="26" y="149">=</text>
<text x="27.6" y="147">ASSERTED WHEN</text>
<text x="28.8" y="149">H</text>
<text x="30.2" y="144.9">GENERATOR WRITE</text>
<text x="22.5" y="151.1">A5</text>
<text x="22.5" y="153.1">A6</text>
<text x="22.5" y="155.1">A7</text>
<text x="26" y="151.1">=</text>
<text x="26" y="153.1">=</text>
<text x="26" y="155.1">=</text>
<text x="28.8" y="151.1">H</text>
<text x="28.8" y="153.1">H</text>
<text x="28.8" y="155.1">H</text>
<text x="163.5" y="152.5">Y1</text>
<text x="167" y="152.5">=</text>
<text x="169.7" y="152.5">~{MO}</text>
<text x="173.7" y="152.5">&amp;</text>
<text x="176.4" y="152.5">~{BA1}</text>
<text x="181.2" y="152.5">STROBE</text>
<text x="22.5" y="157.2">~{WR}</text>
<text x="22.5" y="159.2">~{IORQ}</text>
<text x="26.4" y="157.2">DEASSERTED</text>
<text x="28.2" y="159.2">ASSERTED</text>
<text x="22.5" y="165.2">KEYBOARD CLOCK</text>
<text x="22.5" y="167.3">KBC</text>
<text x="27.5" y="167.3">TRANSITIONS LOW -&gt;</text>
<text x="49.9" y="167.3">HIGH,</text>
<text x="56.2" y="167.3">LATCHING</text>
<text x="67.4" y="167.3">WHEN</text>
<text x="22.5" y="169.3">A2</text>
<text x="22.5" y="171.4">Y6</text>
<text x="26" y="169.3">=</text>
<text x="26" y="171.4">DEASSERTS (I.E.</text>
<text x="28.8" y="169.3">L AND</text>
<text x="42.7" y="171.4">~{WR}</text>
<text x="46.6" y="171.4">or</text>
<text x="49.7" y="171.4">~{IORQ}</text>
<text x="55.4" y="171.4">DEASSERTS)</text>
</g>
<g font-size="1.8" fill="#008484">
<text x="221" y="94.8">R7</text>
<text x="87.2" y="96.1">U17</text>
<text x="87.2" y="98.7">GAL22V10</text>
<text x="77.2" y="103.7">I1/CLK</text>
<text x="77.2" y="106.3">I2</text>
<text x="86" y="105.2" transform="rotate(-90 86 105.2)">VCC</text>
<text x="89.6" y="103.7">IO1</text>
<text x="89.6" y="106.3">IO2</text>
<text x="221" y="102.5">R8</text>
<text x="248.9" y="106.5">RN2</text>
<text x="339.1" y="104">RN3</text>
<text x="77.2" y="108.8">I3</text>
<text x="77.2" y="111.4">I4/PD</text>
<text x="77.2" y="113.9">I5</text>
<text x="89.6" y="108.8">IO3</text>
<text x="89.6" y="113.9">IO5</text>
<text x="89.7" y="111.4">I04</text>
<text x="77.2" y="116.4">I6</text>
<text x="77.2" y="119">I7</text>
<text x="89.6" y="116.4">IO6</text>
<text x="89.6" y="119">IO7</text>
<text x="355.2" y="119">U34</text>
<text x="77.2" y="121.5">I8</text>
<text x="77.2" y="124.1">I9</text>
<text x="89.6" y="121.5">IO8</text>
<text x="89.6" y="124.1">IO9</text>
<text x="262.5" y="120.2">U33</text>
<text x="262.5" y="122.8">74LS244</text>
<text x="355.2" y="121.5">74LS244</text>
<text x="77.2" y="126.6">I10</text>
<text x="77.2" y="129.1">I11</text>
<text x="86" y="129.8" transform="rotate(-90 86 129.8)">GND</text>
<text x="88.4" y="126.6">IO10</text>
<text x="89.7" y="129.1">I12</text>
<text x="253.7" y="127.9">I0a</text>
<text x="253.7" y="130.4">I1a</text>
<text x="261.2" y="129.3" transform="rotate(-90 261.2 129.3)">VCC</text>
<text x="263.1" y="127.9">O0a</text>
<text x="263.1" y="130.4">O1a</text>
<text x="346.5" y="126.6">I0a</text>
<text x="346.5" y="129.1">I1a</text>
<text x="346.5" y="131.7">I2a</text>
<text x="353.9" y="128" transform="rotate(-90 353.9 128)">VCC</text>
<text x="355.8" y="126.6">O0a</text>
<text x="355.8" y="129.1">O1a</text>
<text x="355.8" y="131.7">O2a</text>
<text x="253.7" y="132.9">I2a</text>
<text x="253.7" y="135.5">I3a</text>
<text x="263.1" y="132.9">O2a</text>
<text x="263.1" y="135.5">O3a</text>
<text x="346.5" y="134.2">I3a</text>
<text x="346.5" y="136.8">I0b</text>
<text x="355.8" y="134.2">O3a</text>
<text x="355.8" y="136.8">O0b</text>
<text x="141.9" y="141.8">U13</text>
<text x="253.7" y="138">I0b</text>
<text x="253.7" y="140.6">I1b</text>
<text x="253.7" y="143.1">I2b</text>
<text x="263.1" y="138">O0b</text>
<text x="263.1" y="140.6">O1b</text>
<text x="263.1" y="143.1">O2b</text>
<text x="346.5" y="139.3">I1b</text>
<text x="346.5" y="141.8">I2b</text>
<text x="355.8" y="139.3">O1b</text>
<text x="355.8" y="141.8">O2b</text>
<text x="133.1" y="149.5">A0</text>
<text x="141.9" y="144.4">74LS138</text>
<text x="143.6" y="149.5">O0</text>
<text x="253.7" y="145.6">I3b</text>
<text x="263.1" y="145.6">O3b</text>
<text x="346.5" y="144.4">I3b</text>
<text x="346.5" y="149.5">OEa</text>
<text x="355.8" y="144.4">O3b</text>
<text x="106.6" y="155.8">U10D</text>
<text x="133.1" y="152">A1</text>
<text x="133.1" y="154.5">A2</text>
<text x="140.6" y="150.9" transform="rotate(-90 140.6 150.9)">VCC</text>
<text x="143.6" y="152">O1</text>
<text x="143.6" y="154.5">O2</text>
<text x="253.7" y="150.7">OEa</text>
<text x="253.7" y="153.3">OEb</text>
<text x="261.2" y="153.9" transform="rotate(-90 261.2 153.9)">GND</text>
<text x="346.5" y="152">OEb</text>
<text x="353.9" y="152.7" transform="rotate(-90 353.9 152.7)">GND</text>
<text x="105.6" y="158.3">74LS04</text>
<text x="143.6" y="157.1">O3</text>
<text x="143.6" y="159.6">O4</text>
<text x="133.1" y="162.2">E3</text>
<text x="133.1" y="164.7">E2</text>
<text x="133.1" y="167.2">E1</text>
<text x="140.6" y="167.9" transform="rotate(-90 140.6 167.9)">GND</text>
<text x="143.6" y="162.2">O5</text>
<text x="143.6" y="164.7">O6</text>
<text x="143.6" y="167.2">O7</text>
</g>
<g font-size="1.8">
<text x="65.2" y="105.1">U13_Y0</text>
<text x="65.2" y="102.5">U13_Y1</text>
<text x="65.2" y="107.6">U13_Y4</text>
<text x="65.2" y="112.7">U13_Y7</text>
<text x="65.2" y="110.1">U13_Y6</text>
<text x="107.9" y="117.8">CTRL_POLL_2</text>
<text x="107.9" y="120.3">CTRL_POLL_1</text>
<text x="160" y="148.2">U13_Y0</text>
<text x="152.4" y="150.8">U13_Y1</text>
<text x="160" y="158.4">U13_Y4</text>
<text x="160" y="166">U13_Y7</text>
<text x="160" y="163.5">U13_Y6</text>
</g>
</svg>
